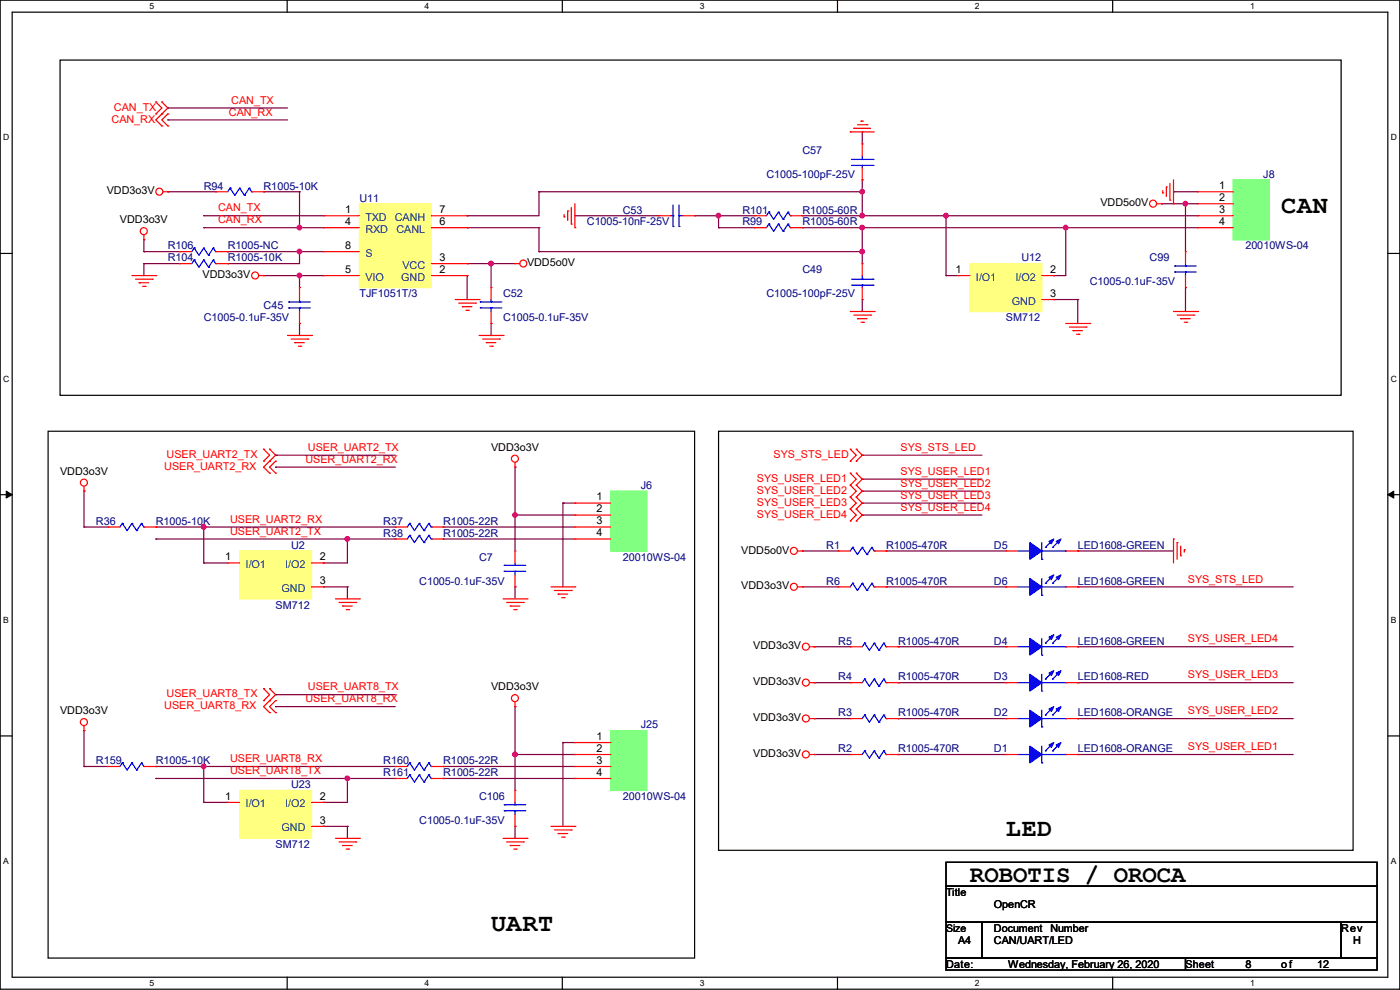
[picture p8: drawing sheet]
<svg xmlns="http://www.w3.org/2000/svg" width="297mm" height="210mm" viewBox="0 0 297 210" stroke-linecap="round" stroke-linejoin="round" font-family="sans-serif">
<path d="M0 0h297v209.8h-297zM2.6 2.6h291.8v204.7h-291.8z" fill="none" stroke="#000" stroke-width=".25"/>
<g fill="#fff">
<path d="M31.7 .3h1v2h-1z"/>
<path d="M31.7 207.6h1v1.9h-1z"/>
</g>
<path d="M60.9 0v2.6M60.9 207.3v2.5" fill="none" stroke="#000" stroke-width=".25"/>
<g fill="#fff">
<path d="M90.1 .3h1v2h-1z"/>
<path d="M90.1 207.6h1v1.9h-1z"/>
</g>
<path d="M119.3 0v2.6M119.3 207.3v2.5" fill="none" stroke="#000" stroke-width=".25"/>
<g fill="#fff">
<path d="M148.5 .3h.9v2h-.9z"/>
<path d="M148.5 207.6h.9v1.9h-.9z"/>
</g>
<path d="M177.7 0v2.6M177.7 207.3v2.5" fill="none" stroke="#000" stroke-width=".25"/>
<g fill="#fff">
<path d="M206.8 .3h1v2h-1z"/>
<path d="M206.8 207.6h1v1.9h-1z"/>
</g>
<path d="M236.1 0v2.6M236.1 207.3v2.5" fill="none" stroke="#000" stroke-width=".25"/>
<g fill="#fff">
<path d="M265.2 .3h1v2h-1z"/>
<path d="M265.2 207.6h1v1.9h-1z"/>
<path d="M.7 28.2h1.2v1.9h-1.2z"/>
<path d="M295.1 28.2h1.2v1.9h-1.2z"/>
<path d="M.7 79.3h1.2v2h-1.2z"/>
<path d="M295.1 79.3h1.2v2h-1.2z"/>
</g>
<path d="M0 53.8h2.6M294.4 53.8h2.6" fill="none" stroke="#000" stroke-width=".25"/>
<g fill="#fff">
<path d="M.7 130.5h1.2v2h-1.2z"/>
<path d="M295.1 130.5h1.1v2h-1.1z"/>
</g>
<path d="M0 104.9h2.6M294.4 104.9h2.6" fill="none" stroke="#000" stroke-width=".25"/>
<path d="M1.3 104.2l1.3 .7-1.3 .8zM294.4 104.9l1.3-.7v1.5z" fill="#000" stroke="#000" stroke-width=".21"/>
<g fill="#fff">
<path d="M.7 181.7h1.2v2h-1.2z"/>
<path d="M295.1 181.7h1.1v2h-1.1z"/>
</g>
<path d="M12.7 12.7h271.8v71.2h-271.8zM10.2 91.5h137.2v111.7h-137.2zM152.4 91.5h134.7v88.9h-134.7zM0 156.1h2.6M294.4 156.1h2.6M200.7 182.9h91.4v5.1h-91.4zM200.7 188h91.4v7.6h-91.4zM200.7 195.6h7.6v7.6h-7.6zM208.3 195.6h76.2v7.6h-76.2zM284.5 195.6h7.6v7.6h-7.6zM200.7 203.2h50.8v2.6h-50.8zM251.5 203.2h40.6v2.6h-40.6z" fill="none" stroke="#000" stroke-width=".25"/>
<g fill="none" stroke="#800040" stroke-width=".25">
<path d="M35.6 25.4h.1M35.6 22.9h.1M35.6 25.4h25.4M35.6 22.9h25.4M182.9 38.1h.1M182.9 28h.1M182.9 28v2.5M182.9 38.1v7.7M30.5 53.4h.1M30.5 50.8h.1M30.5 55.9h.1M30.5 53.4h7.6"/>
<path d="M30.5 55.9h7.6M30.5 50.8v2.6M30.5 55.9v2.6M35.6 40.7h.1M35.6 40.7h10.2M43.2 45.8h.1M43.2 48.3h.1M43.2 45.8h25.4M43.2 48.3h25.4M48.3 53.4h.1M48.3 55.9h.1M48.3 53.4h20.3"/>
<path d="M55.9 58.5h.1M55.9 40.7h.1M55.9 58.5h12.7M55.9 40.7h7.6M63.5 53.4h.1M63.5 58.5h.1M63.5 40.7h.1M63.5 48.3h.1M63.5 40.7v7.6M63.5 53.4v2.5h-15.2M63.5 58.5v2.5M99.1 58.5h.1"/>
<path d="M99.1 48.3h.1M99.1 45.8h.1M99.1 55.9h.1M99.1 58.5v5M99.1 48.3h15.2M99.1 55.9h10.2M104.2 55.9h.1M104.2 55.9v5.1M114.3 53.4h.1M114.3 40.7h.1M114.3 48.3h.1M114.3 40.7v5.1h-15.2"/>
<path d="M114.3 53.4h68.6M114.3 40.7h68.6M114.3 48.3v5.1M122 45.8h.1M122 45.8h17.7M147.4 45.8h.1M147.4 45.8h12.7M152.4 45.8h.1M152.4 48.3h.1M152.4 48.3h7.7M152.4 45.8v2.5M170.2 45.8h.1"/>
<path d="M170.2 48.3h.1M170.2 45.8h83.8M170.2 48.3h83.8M182.9 48.3h.1M182.9 40.7h.1M182.9 45.8h.1M182.9 53.4h.1M182.9 48.3v7.6M200.7 58.5h.1M200.7 45.8h.1M200.7 58.5h2.5M200.7 45.8v12.7"/>
<path d="M223.6 58.5h.1M226.1 48.3h.1M226.1 48.3v10.2h-2.5M246.4 43.2h.1M246.4 43.2h7.6M249 40.7h.1M249 40.7h5M251.5 43.2h.1M251.5 43.2v10.2M63.5 68.6h.1M63.5 68.6v2.6M104.2 68.6h.1"/>
<path d="M104.2 68.6v2.6M182.9 63.5h.1M182.9 63.5v2.6M223.6 63.5h.1M223.6 63.5h5M228.6 63.5h.1M228.6 63.5v5.1M251.5 61h.1M251.5 61v5.1M58.5 99.1h.1M58.5 96.6h.1M58.5 96.6h25.4"/>
<path d="M58.5 99.1h25.4M109.3 99.1h.1M109.3 99.1v17.8M182.9 96.6h.1M182.9 96.6h25.4M17.8 111.8h.1M17.8 104.2h.1M17.8 111.8h5.1M17.8 104.2v7.6M33.1 111.8h.1M33.1 114.3h.1M33.1 111.8h50.8"/>
<path d="M33.1 114.3h50.8M43.2 119.4h.1M43.2 111.8h.1M43.2 119.4h5.1M43.2 111.8v7.6M68.6 119.4h.1M73.7 114.3h.1M73.7 114.3v5.1h-5.1M94 111.8h.1M94 114.3h.1M94 111.8h28M94 114.3h28"/>
<path d="M109.3 109.3h.1M109.3 109.3h12.7M119.4 106.7h.1M119.4 106.7h2.6M119.4 106.7v17.8M170.2 116.9h.1M170.2 116.9h7.6M182.9 109.3h.1M182.9 101.6h.1M182.9 104.2h.1M182.9 106.7h.1M182.9 106.7h25.4"/>
<path d="M182.9 109.3h25.4M182.9 101.6h25.4M182.9 104.2h25.4M188 116.9h.1M188 116.9h25.4M228.6 116.9h.1M228.6 116.9h20.4M68.6 124.5h.1M68.6 124.5h5.1M73.7 124.5h.1M73.7 124.5v2.5M109.3 124.5h.1"/>
<path d="M109.3 124.5v2.5M170.2 124.5h.1M170.2 124.5h7.6M172.8 137.2h.1M172.8 137.2h7.6M188 124.5h.1M188 124.5h25.4M190.5 137.2h.1M190.5 137.2h22.9M228.6 124.5h.1M228.6 137.2h.1M228.6 124.5h45.8"/>
<path d="M228.6 137.2h45.8M17.8 155h.1M17.8 155v7.6M58.5 149.9h.1M58.5 147.4h.1M58.5 149.9h25.4M58.5 147.4h25.4M109.3 149.9h.1M109.3 149.9v17.8M119.4 157.5h.1M119.4 157.5v17.8M119.4 157.5h2.6"/>
<path d="M172.8 144.8h.1M172.8 152.4h.1M172.8 144.8h7.6M172.8 152.4h7.6M190.5 144.8h.1M190.5 152.4h.1M190.5 144.8h22.9M190.5 152.4h22.9M228.6 144.8h.1M228.6 152.4h.1M228.6 144.8h45.8M228.6 152.4h45.8"/>
<path d="M17.8 162.6h.1M17.8 162.6h5.1M33.1 162.6h.1M33.1 165.1h.1M33.1 165.1h50.8M33.1 162.6h50.8M43.2 170.2h.1M43.2 162.6h.1M43.2 162.6v7.6M43.2 170.2h5.1M68.6 170.2h.1M68.6 175.3h.1"/>
<path d="M68.6 175.3h5.1M73.7 165.1h.1M73.7 175.3h.1M73.7 165.1v5.1h-5.1M73.7 175.3v2.5M94 162.6h.1M94 165.1h.1M94 165.1h28M94 162.6h28M109.3 160.1h.1M109.3 175.3h.1M109.3 175.3v2.5"/>
<path d="M109.3 160.1h12.7M172.8 160.1h.1M172.8 160.1h7.6M190.5 160.1h.1M190.5 160.1h22.9M228.6 160.1h.1M228.6 160.1h45.8"/>
</g>
<g fill="#f0f" stroke="#f0f" stroke-width=".25">
<circle cx="63.5" cy="53.4" r=".49"/>
<circle cx="152.4" cy="45.7" r=".49"/>
<circle cx="182.9" cy="48.3" r=".49"/>
<circle cx="182.9" cy="53.4" r=".49"/>
<circle cx="182.9" cy="45.7" r=".49"/>
<circle cx="182.9" cy="40.7" r=".49"/>
<circle cx="63.5" cy="58.4" r=".49"/>
<circle cx="104.2" cy="55.9" r=".49"/>
<circle cx="200.7" cy="45.7" r=".49"/>
<circle cx="226.1" cy="48.3" r=".49"/>
<circle cx="109.2" cy="109.2" r=".49"/>
<circle cx="63.5" cy="48.3" r=".49"/>
<circle cx="73.7" cy="114.3" r=".49"/>
<circle cx="43.2" cy="111.8" r=".49"/>
<circle cx="251.5" cy="43.2" r=".49"/>
<circle cx="73.7" cy="165.1" r=".49"/>
<circle cx="43.2" cy="162.6" r=".49"/>
<circle cx="109.2" cy="160" r=".49"/>
</g>
<g fill="none" stroke="#f00" stroke-width=".25">
<path d="M33.1 21.6h.1M33.1 24.2h.1M33.1 21.6l1.2 1.3-1.2 1.3M34.3 24.2h.1M34.3 21.6h.1M34.3 26.7h.1M34.3 21.6l1.3 1.3-2.5 2.5 1.2 1.3M35.6 26.7h.1M35.6 24.2h.1M35.6 24.2l-1.3 1.2 1.3 1.3M180.4 28h.1M180.4 28h5.1"/>
<path d="M181.1 27.2h.1M181.1 27.2h3.6M181.9 26.5h2M182.7 25.7h.1M182.7 25.7h.5M182.9 38.1h.1M182.9 30.5h.1M182.9 30.5v2.6M182.9 35.6v2.5M183.9 26.5h.1M247.4 39.7h.1M247.4 39.7v2"/>
<path d="M248.2 38.9v3.6M249 38.1v5.1M28 58.5h5.1M28.7 59.2h3.6M29.5 60h.1M29.5 60h2M30.5 50.8h.1M30.5 49.8v1M32.3 59.2h.1M33.1 58.5h.1M34.6 40.7h1M35.6 40.7h.1"/>
<path d="M38.1 53.4h.1M38.1 55.9h.1M38.1 55.9h2.6M38.1 53.4h2.6M45.8 40.7h.1M45.8 55.9h2.5M45.8 40.7h2.5M45.8 53.4h2.5M48.3 53.4h.1M48.3 55.9h.1M53.4 40.7h2.5M54.9 58.5h1"/>
<path d="M55.9 58.5h.1M55.9 40.7h.1M68.6 48.3h.1M68.6 45.8h.1M68.6 53.4h.1M68.6 58.5h.1M68.6 58.5h7.6M68.6 53.4h7.6M68.6 45.8h7.6M68.6 48.3h7.6M91.5 58.5h7.6M91.5 55.9h7.6"/>
<path d="M91.5 45.8h7.6M91.5 48.3h7.6M99.1 45.8h.1M99.1 55.9h.1M99.1 58.5h.1M99.1 48.3h.1M109.3 55.9h.1M109.3 55.9h1M119.7 46h.1M119.7 45.5v.5M120.4 44.7h.1M120.4 44.7v2.1"/>
<path d="M121.2 47.5h.1M121.2 44v3.5M122 48.3h.1M122 43.2v5.1M139.7 45.8h.1M139.7 45.8h2.6M144.8 45.8h2.6M147.4 45.8h.1M160.1 48.3h.1M160.1 45.8h.1M160.1 45.8h2.5M160.1 48.3h2.5"/>
<path d="M167.7 45.8h2.5M167.7 48.3h2.5M170.2 48.3h.1M170.2 45.8h.1M182.9 55.9h.1M182.9 55.9v2.6M203.2 58.5h.1M203.2 58.5h2.6M221 58.5h2.6M223.6 58.5h.1M245.4 43.2h1M246.4 43.2h.1"/>
<path d="M246.7 40.9h.1M246.7 40.4v.5M248.2 42.5h.1M249 43.2h.1M251.5 53.4h.1M251.5 53.4v2.5M251.5 58.5v2.5M254 40.7h.1M254 43.2h.1M254 45.8h.1M254 48.3h.1M254 40.7h7.7"/>
<path d="M254 43.2h7.7M254 45.8h7.7M254 48.3h7.7M30.3 60.7h.5M30.8 60.7h.1M61 71.2h5.1M61.8 71.9h3.5M62.5 72.7h.1M62.5 72.7h2.1M63.3 73.4h.5M63.5 61h.1M63.5 68.6h.1"/>
<path d="M63.5 61v2.5M63.5 66.1v2.5M63.8 73.4h.1M65.3 71.9h.1M66.1 71.2h.1M96.6 63.5h5M97.3 64.3h3.6M98.1 65.1h.1M98.1 65.1h2M98.8 65.8h.6M99.4 65.8h.1M100.9 64.3h.1"/>
<path d="M101.6 63.5h.1M101.6 71.2h5.1M102.4 71.9h3.6M103.2 72.7h.1M103.2 72.7h2M103.9 73.4h.5M104.2 61h.1M104.2 68.6h.1M104.2 61v2.5M104.2 66.1v2.5M104.4 73.4h.1M106 71.9h.1"/>
<path d="M106.7 71.2h.1M180.4 66.1h5.1M181.1 66.8h3.6M181.9 67.6h.1M181.9 67.6h2M182.7 68.4h.5M182.9 63.5h.1M182.9 61v2.5M183.2 68.4h.1M184.7 66.8h.1M185.5 66.1h.1M221 63.5h2.6"/>
<path d="M223.6 63.5h.1M226.1 68.6h5.1M226.9 69.4h3.5M227.6 70.1h.1M227.6 70.1h2.1M228.4 70.9h.5M228.9 70.9h.1M230.4 69.4h.1M231.2 68.6h.1M249 66.1h5M249.7 66.8h3.6M250.5 67.6h.1"/>
<path d="M250.5 67.6h2M251.2 68.4h.6M251.5 61h.1M251.8 68.4h.1M253.3 66.8h.1M254 66.1h.1M55.9 95.3h.1M55.9 97.8h.1M55.9 95.3l1.3 1.3-1.3 1.2M57.2 97.8h.1M57.2 95.3h.1M57.2 95.3l1.3 1.3-2.6 2.5 1.3 1.3"/>
<path d="M58.5 97.8h.1M58.5 97.8l-1.3 1.3 1.3 1.3M109.3 99.1h.1M109.3 98.1v1M180.4 95.3h.1M180.4 97.8h.1M180.4 95.3l1.3 1.3-1.3 1.2M181.7 97.8h.1M181.7 95.3h.1M181.7 95.3l1.2 1.3-1.2 1.2M17.8 104.2h.1M17.8 103.2v1"/>
<path d="M22.9 111.8h.1M22.9 111.8h2.5M30.5 111.8h2.6M33.1 111.8h.1M48.3 119.4h.1M48.3 119.4h2.5M57.2 100.4h.1M58.5 100.4h.1M66.1 119.4h2.5M68.6 119.4h.1M83.9 111.8h.1M83.9 114.3h.1"/>
<path d="M83.9 111.8h2.5M83.9 114.3h2.5M91.5 111.8h2.5M91.5 114.3h2.5M94 111.8h.1M94 114.3h.1M109.3 116.9h.1M109.3 116.9v2.5M122 106.7h.1M122 109.3h.1M122 111.8h.1M122 114.3h.1"/>
<path d="M122 106.7h7.6M122 109.3h7.6M122 111.8h7.6M122 114.3h7.6M169.2 116.9h1M170.2 116.9h.1M177.8 116.9h.1M177.8 116.9h2.6M180.4 108h.1M180.4 110.5h.1M180.4 100.4h.1M180.4 102.9h.1"/>
<path d="M180.4 105.5h.1M180.4 108l1.3 1.3-1.3 1.2M180.4 100.4l1.3 1.2-1.3 1.3M180.4 102.9l1.3 1.3-1.3 1.3M180.4 105.5l1.3 1.2-1.3 1.3M181.7 110.5h.1M181.7 108h.1M181.7 102.9h.1M181.7 100.4h.1M181.7 105.5h.1M181.7 108l1.2 1.3-1.2 1.2M181.7 100.4l1.2 1.2-1.2 1.3"/>
<path d="M181.7 102.9l1.2 1.3-1.2 1.3M181.7 105.5l1.2 1.2-1.2 1.3M185.5 116.9h2.5M188 116.9h.1M213.4 116.9h.1M213.4 116.9h2.5M226.1 116.9h2.5M228.6 116.9h.1M249 114.3h.1M249 114.3v5.1M249.7 115.1h.1M249.7 115.1v3.6"/>
<path d="M250.5 117.9h.1M250.5 115.9v2M251.2 116.6h.1M251.2 116.6v.5M66.1 124.5h2.5M68.6 124.5h.1M71.2 127h5M71.9 127.8h3.6M72.7 128.6h.1M72.7 128.6h2M73.4 129.3h.6M74 129.3h.1"/>
<path d="M75.5 127.8h.1M76.2 127h.1M106.7 127h5.1M107.5 127.8h3.5M108.2 128.6h.1M108.2 128.6h2.1M109 129.3h.5M109.3 124.5h.1M109.3 122v2.5M109.5 129.3h.1M111 127.8h.1M111.8 127h.1"/>
<path d="M116.9 124.5h5.1M117.6 125.3h3.6M118.4 126h.1M118.4 126h2M119.2 126.8h.5M119.7 126.8h.1M121.2 125.3h.1M122 124.5h.1M169.2 124.5h1M170.2 124.5h.1M171.7 137.2h1.1M172.8 137.2h.1"/>
<path d="M177.8 124.5h.1M177.8 124.5h2.6M180.4 137.2h.1M180.4 137.2h2.5M185.5 124.5h2.5M188 124.5h.1M188 137.2h2.5M190.5 137.2h.1M213.4 124.5h.1M213.4 137.2h.1M213.4 124.5h2.5M213.4 137.2h2.5"/>
<path d="M226.1 124.5h2.5M226.1 137.2h2.5M228.6 124.5h.1M228.6 137.2h.1M17.8 155h.1M17.8 154v1M55.9 146.1h.1M55.9 148.6h.1M55.9 146.1l1.3 1.3-1.3 1.2M57.2 151.2h.1M57.2 148.6h.1M57.2 146.1h.1"/>
<path d="M57.2 146.1l1.3 1.3-2.6 2.5 1.3 1.3M58.5 151.2h.1M58.5 148.6h.1M58.5 148.6l-1.3 1.3 1.3 1.3M109.3 149.9h.1M109.3 148.9v1M122 157.5h.1M122 157.5h7.6M171.7 144.8h1.1M171.7 152.4h1.1M172.8 144.8h.1M172.8 152.4h.1"/>
<path d="M180.4 152.4h.1M180.4 144.8h.1M180.4 144.8h2.5M180.4 152.4h2.5M188 144.8h2.5M188 152.4h2.5M190.5 152.4h.1M190.5 144.8h.1M213.4 144.8h.1M213.4 152.4h.1M213.4 144.8h2.5M213.4 152.4h2.5"/>
<path d="M226.1 144.8h2.5M226.1 152.4h2.5M228.6 144.8h.1M228.6 152.4h.1M22.9 162.6h.1M22.9 162.6h2.5M30.5 162.6h2.6M33.1 162.6h.1M48.3 170.2h.1M48.3 170.2h2.5M66.1 175.3h2.5M66.1 170.2h2.5"/>
<path d="M68.6 170.2h.1M68.6 175.3h.1M71.2 177.8h5M71.9 178.6h3.6M72.7 179.4h.1M72.7 179.4h2M75.5 178.6h.1M76.2 177.8h.1M83.9 162.6h.1M83.9 165.1h.1M83.9 162.6h2.5M83.9 165.1h2.5"/>
<path d="M91.5 162.6h2.5M91.5 165.1h2.5M94 162.6h.1M94 165.1h.1M106.7 177.8h5.1M107.5 178.6h3.5M108.2 179.4h.1M108.2 179.4h2.1M109.3 167.7h.1M109.3 175.3h.1M109.3 167.7v2.5M109.3 172.8v2.5"/>
<path d="M111 178.6h.1M111.8 177.8h.1M116.9 175.3h5.1M117.6 176.1h3.6M118.4 176.8h.1M118.4 176.8h2M119.2 177.6h.5M119.7 177.6h.1M121.2 176.1h.1M122 175.3h.1M122 160.1h.1M122 162.6h.1"/>
<path d="M122 165.1h.1M122 160.1h7.6M122 162.6h7.6M122 165.1h7.6M171.7 160.1h1.1M172.8 160.1h.1M180.4 160.1h.1M180.4 160.1h2.5M188 160.1h2.5M190.5 160.1h.1M213.4 160.1h.1M213.4 160.1h2.5"/>
<path d="M226.1 160.1h2.5M228.6 160.1h.1M73.4 180.1h.6M74 180.1h.1M109 180.1h.5M109.5 180.1h.1"/>
<circle cx="30.5" cy="49" r=".74"/>
<circle cx="33.8" cy="40.7" r=".74"/>
<circle cx="54.1" cy="58.4" r=".74"/>
<circle cx="111" cy="55.9" r=".74"/>
<circle cx="244.6" cy="43.2" r=".74"/>
<circle cx="109.2" cy="97.3" r=".74"/>
<circle cx="17.8" cy="102.4" r=".74"/>
<circle cx="168.4" cy="116.9" r=".74"/>
<circle cx="168.4" cy="124.5" r=".74"/>
<circle cx="171" cy="137.2" r=".74"/>
<circle cx="17.8" cy="153.2" r=".74"/>
<circle cx="109.2" cy="148.1" r=".74"/>
<circle cx="171" cy="144.8" r=".74"/>
<circle cx="171" cy="152.4" r=".74"/>
<circle cx="171" cy="160" r=".74"/>
</g>
<g fill="none" stroke="#00f" stroke-width=".25">
<path d="M48.8 39.9h.1M48.8 39.9l-.5 .8M48.8 39.9l1 1.5 1-1.5M50.8 39.9h.1M50.8 39.9l1.1 1.5M52.9 39.9h.1M52.9 39.9l-1 1.5M52.9 39.9l.5 .8M180.6 33.8h4.6M180.6 35.1h4.6M182.9 35.1h.1M182.9 33.8h.1"/>
<path d="M182.9 33.1v.7M182.9 35.1v.5M185.2 33.8h.1M185.2 35.1h.1M41.2 52.6h.1M41.2 55.2h.1M41.2 52.6l-.5 .8M41.2 52.6l1 1.5 1-1.5M41.2 55.2l-.5 .7M41.2 55.2l1 1.5 1-1.5M43.2 52.6h.1M43.2 55.2h.1"/>
<path d="M43.2 52.6l1 1.5M43.2 55.2l1 1.5M44.2 54.1h.1M44.2 56.7h.1M45.3 52.6h.1M45.3 55.2h.1M45.3 52.6l-1.1 1.5M45.3 52.6l.5 .8M45.3 55.2l-1.1 1.5M45.3 55.2l.5 .7M45.8 53.4h.1M45.8 55.9h.1"/>
<path d="M51.9 41.4h.1M53.4 40.7h.1M142.3 45.8h.5M142.8 45.8h.1M142.8 48h.1M142.8 43.5v4.5M144.1 48h.1M144.1 45.8h.1M144.1 45.8h.7M144.1 43.5v4.5M163.1 47.5h.1M163.1 45h.1"/>
<path d="M163.1 47.5l-.5 .8M163.1 47.5l1 1.6 1-1.6M163.1 45l-.5 .8M163.1 45l1 1.5 1-1.5M165.1 47.5h.1M165.1 45h.1M165.1 47.5l1.1 1.6M165.1 45l1.1 1.5M166.2 49.1h.1M166.2 46.5h.1M167.2 47.5h.1M167.2 45h.1"/>
<path d="M167.2 47.5l-1 1.6M167.2 47.5l.5 .8M167.2 45l-1 1.5M167.2 45l.5 .8M167.7 48.3h.1M167.7 45.8h.1M180.6 59.2h4.6M182.9 59.2h.1M182.9 58.5v.7M185.2 59.2h.1M249.2 57.7h.1M249.2 56.4h.1"/>
<path d="M249.2 57.7h4.6M249.2 56.4h4.6M251.5 56.4h.1M251.5 57.7h.1M251.5 55.9v.5M251.5 57.7v.8M61.3 65.3h.1M61.3 64.1h.1M61.3 65.3h4.5M61.3 64.1h4.5M63.5 64.1h.1M63.5 65.3h.1"/>
<path d="M63.5 63.5v.6M63.5 65.3v.8M101.9 65.3h.1M101.9 64.1h.1M101.9 65.3h4.6M101.9 64.1h4.6M104.2 64.1h.1M104.2 65.3h.1M104.2 63.5v.6M104.2 65.3v.8M180.6 60.5h4.6M182.9 60.5h.1"/>
<path d="M182.9 60.5v.5M185.2 60.5h.1M26 111h.1M26 111l-.6 .8M26 111l1 1.6 1-1.6M28 111h.1M28 111l1 1.6M29 112.6h.1M30 111h.1M30 111l-1 1.6M30 111l.5 .8M30.5 111.8h.1"/>
<path d="M86.9 111h.1M86.9 113.6h.1M86.9 111l-.5 .8M86.9 111l1 1.6 1-1.6M86.9 113.6l-.5 .7M86.9 113.6l1 1.5 1-1.5M88.9 111h.1M88.9 113.6h.1M88.9 111l1.1 1.6M88.9 113.6l1.1 1.5M90 112.6h.1M90 115.1h.1"/>
<path d="M91 111h.1M91 113.6h.1M91 111l-1 1.6M91 111l.5 .8M91 113.6l-1 1.5M91 113.6l.5 .7M91.5 111.8h.1M91.5 114.3h.1M107 119.9h.1M107 119.9h4.5M109.3 119.9h.1M109.3 119.4v.5"/>
<path d="M180.9 116.1h.1M180.9 116.1l-.5 .8M180.9 116.1l1 1.5 1-1.5M182.9 116.1h.1M182.9 116.1l1 1.5M183.9 117.6h.1M185 116.1h.1M185 116.1l-1.1 1.5M185 116.1l.5 .8M185.5 116.9h.1M215.9 116.9h2.6M218.5 116.9h.1"/>
<path d="M221 118.7h.1M221 115.1v3.6M221 116.9h5.1M221.8 116.1h.1M223.3 116.1h.1M223.3 114.6l-1.5 1.5M224.8 114.6l-1.5 1.5M226.1 116.9h.1M107 121.2h.1M107 121.2h4.5M109.3 121.2h.1M109.3 121.2v.8"/>
<path d="M180.9 123.7h.1M180.9 123.7l-.5 .8M180.9 123.7l1 1.6 1-1.6M182.9 123.7h.1M182.9 123.7l1 1.6M183.4 136.4h.1M183.4 136.4l-.5 .8M183.4 136.4l1 1.6 1.1-1.6M183.9 125.3h.1M185 123.7h.1M185 123.7l-1.1 1.6M185 123.7l.5 .8"/>
<path d="M185.5 124.5h.1M185.5 136.4h.1M185.5 136.4l1 1.6M186.5 138h.1M187.5 136.4h.1M187.5 136.4l-1 1.6M187.5 136.4l.5 .8M188 137.2h.1M215.9 124.5h2.6M215.9 137.2h2.6M218.5 124.5h.1M218.5 137.2h.1"/>
<path d="M221 126.3h.1M221 139h.1M221 122.7v3.6M221 135.4v3.6M221 124.5h5.1M221 137.2h5.1M221.8 123.7h.1M221.8 136.4h.1M223.3 123.7h.1M223.3 136.4h.1M223.3 122.2l-1.5 1.5M223.3 134.9l-1.5 1.5"/>
<path d="M224.8 122.2l-1.5 1.5M224.8 134.9l-1.5 1.5M226.1 124.5h.1M226.1 137.2h.1M183.4 151.7h.1M183.4 159.3h.1M183.4 144.1h.1M183.4 151.7l-.5 .7M183.4 151.7l1 1.5 1.1-1.5M183.4 159.3l-.5 .8M183.4 159.3l1 1.5 1.1-1.5M183.4 144.1l-.5 .7"/>
<path d="M183.4 144.1l1 1.5 1.1-1.5M185.5 151.7h.1M185.5 159.3h.1M185.5 144.1h.1M185.5 151.7l1 1.5M185.5 159.3l1 1.5M185.5 144.1l1 1.5M186.5 153.2h.1M186.5 145.6h.1M187.5 151.7h.1M187.5 159.3h.1M187.5 144.1h.1"/>
<path d="M187.5 151.7l-1 1.5M187.5 151.7l.5 .7M187.5 159.3l-1 1.5M187.5 159.3l.5 .8M187.5 144.1l-1 1.5M187.5 144.1l.5 .7M188 152.4h.1M188 144.8h.1M215.9 144.8h2.6M215.9 152.4h2.6M218.5 144.8h.1M218.5 152.4h.1"/>
<path d="M221 146.6h.1M221 154.2h.1M221 143v3.6M221 150.7v3.5M221 158.3v3.5M221 144.8h5.1M221 152.4h5.1M221.8 159.3h.1M221.8 144.1h.1M221.8 151.7h.1M223.3 159.3h.1M223.3 144.1h.1"/>
<path d="M223.3 151.7h.1M223.3 157.8l-1.5 1.5M223.3 142.5l-1.5 1.6M223.3 150.2l-1.5 1.5M224.8 157.8l-1.5 1.5M224.8 142.5l-1.5 1.6M224.8 150.2l-1.5 1.5M226.1 144.8h.1M226.1 152.4h.1M26 161.8h.1M26 161.8l-.6 .8M26 161.8l1 1.6 1-1.6"/>
<path d="M28 161.8h.1M28 161.8l1 1.6M29 163.4h.1M30 161.8h.1M30 161.8l-1 1.6M30 161.8l.5 .8M30.5 162.6h.1M86.9 161.8h.1M86.9 164.4h.1M86.9 161.8l-.5 .8M86.9 161.8l1 1.6 1-1.6M86.9 164.4l-.5 .7"/>
<path d="M86.9 164.4l1 1.5 1-1.5M88.9 161.8h.1M88.9 164.4h.1M88.9 161.8l1.1 1.6M88.9 164.4l1.1 1.5M90 163.4h.1M90 165.9h.1M91 161.8h.1M91 164.4h.1M91 161.8l-1 1.6M91 161.8l.5 .8M91 164.4l-1 1.5"/>
<path d="M91 164.4l.5 .7M91.5 162.6h.1M91.5 165.1h.1M107 172h.1M107 170.7h.1M107 172h4.5M107 170.7h4.5M109.3 170.7h.1M109.3 172h.1M109.3 170.2v.5M109.3 172v.8M186.5 160.8h.1"/>
<path d="M188 160.1h.1M215.9 160.1h2.6M218.5 160.1h.1M221 161.8h.1M221 160.1h5.1M226.1 160.1h.1"/>
</g>
<g fill="#00f" stroke="#00f" stroke-width=".25">
<path d="M218.5 115.1l2.5 1.8-2.5 1.8z" fill-rule="evenodd"/>
<path d="M224.1 114.9l1-.6-.5 1.1z" fill-rule="evenodd"/>
<path d="M222.5 114.9l1.1-.6-.5 1.1z" fill-rule="evenodd"/>
<path d="M218.5 158.3l2.5 1.8-2.5 1.7z" fill-rule="evenodd"/>
<path d="M224.1 158l1-.5-.5 1z" fill-rule="evenodd"/>
<path d="M222.5 158l1.1-.5-.5 1z" fill-rule="evenodd"/>
<path d="M218.5 143l2.5 1.8-2.5 1.8z" fill-rule="evenodd"/>
<path d="M224.1 142.8l1-.5-.5 1z" fill-rule="evenodd"/>
<path d="M222.5 142.8l1.1-.5-.5 1z" fill-rule="evenodd"/>
<path d="M218.5 122.7l2.5 1.8-2.5 1.8z" fill-rule="evenodd"/>
<path d="M224.1 122.5l1-.5-.5 1z" fill-rule="evenodd"/>
<path d="M222.5 122.5l1.1-.5-.5 1z" fill-rule="evenodd"/>
<path d="M218.5 135.4l2.5 1.8-2.5 1.8z" fill-rule="evenodd"/>
<path d="M224.1 135.2l1-.5-.5 1z" fill-rule="evenodd"/>
<path d="M222.5 135.2l1.1-.5-.5 1z" fill-rule="evenodd"/>
<path d="M218.5 150.7l2.5 1.7-2.5 1.8z" fill-rule="evenodd"/>
<path d="M224.1 150.4l1-.5-.5 1z" fill-rule="evenodd"/>
<path d="M222.5 150.4l1.1-.5-.5 1z" fill-rule="evenodd"/>
</g>
<path d="M76.2 43.2h15.3v17.8h-15.3zM205.8 55.9h15.2v10.2h-15.2zM50.8 116.9h15.3v10.1h-15.3zM50.8 167.7h15.3v10.1h-15.3z" fill="none" stroke="#ffff80" stroke-width=".25"/>
<g fill="#ffff80" stroke="#ffff80" stroke-width=".25">
<path d="M76.2 43.2h15.3v17.8h-15.3z" fill-rule="evenodd"/>
<path d="M50.8 116.9h15.3v10.1h-15.3z" fill-rule="evenodd"/>
<path d="M205.8 55.9h15.2v10.2h-15.2z" fill-rule="evenodd"/>
<path d="M50.8 167.7h15.3v10.1h-15.3z" fill-rule="evenodd"/>
</g>
<path d="M261.7 38.1h7.6v12.7h-7.6zM129.6 104.2h7.6v12.7h-7.6zM129.6 155h7.6v12.7h-7.6z" fill="none" stroke="#80ff80" stroke-width=".25"/>
<g fill="#80ff80" stroke="#80ff80" stroke-width=".25">
<path d="M129.6 155h7.6v12.7h-7.6z" fill-rule="evenodd"/>
<path d="M261.7 38.1h7.6v12.7h-7.6z" fill-rule="evenodd"/>
<path d="M129.6 104.2h7.6v12.7h-7.6z" fill-rule="evenodd"/>
</g>
<g font-size="5.3">
<text x="271.8" y="45.2">CAN</text>
<text x="213.4" y="177.2">LED</text>
<text x="104.2" y="197.6">UART</text>
</g>
<text font-size="5.1" x="205.8" y="187.2">ROBOTIS / OROCA</text>
<g font-size="2.3" fill="#f00">
<text x="24.2" y="23.5">CAN_TX</text>
<text x="49.1" y="22">CAN_TX</text>
<text x="23.7" y="26">CAN_RX</text>
<text x="48.6" y="24.5">CAN_RX</text>
<text x="46.3" y="44.8">CAN_TX</text>
<text x="46.3" y="47.4">CAN_RX</text>
<text x="65.3" y="95.6">USER_UART2_TX</text>
<text x="191.1" y="95.6">SYS_STS_LED</text>
<text x="34.8" y="99.7">USER_UART2_RX</text>
<text x="35.3" y="97.1">USER_UART2_TX</text>
<text x="64.8" y="98.2">USER_UART2_RX</text>
<text x="164.1" y="97.1">SYS_STS_LED</text>
<text x="191.1" y="100.7">SYS_USER_LED1</text>
<text x="160.6" y="102.2">SYS_USER_LED1</text>
<text x="160.6" y="104.7">SYS_USER_LED2</text>
<text x="160.6" y="107.3">SYS_USER_LED3</text>
<text x="191.1" y="103.3">SYS_USER_LED2</text>
<text x="191.1" y="105.8">SYS_USER_LED3</text>
<text x="48.8" y="113.4">USER_UART2_TX</text>
<text x="48.8" y="110.9">USER_UART2_RX</text>
<text x="160.6" y="109.8">SYS_USER_LED4</text>
<text x="191.1" y="108.3">SYS_USER_LED4</text>
<text x="252" y="123.6">SYS_STS_LED</text>
<text x="252" y="136.3">SYS_USER_LED4</text>
<text x="252" y="143.9">SYS_USER_LED3</text>
<text x="35.3" y="147.9">USER_UART8_TX</text>
<text x="64.8" y="149">USER_UART8_RX</text>
<text x="65.3" y="146.4">USER_UART8_TX</text>
<text x="34.8" y="150.5">USER_UART8_RX</text>
<text x="252" y="151.5">SYS_USER_LED2</text>
<text x="48.8" y="161.7">USER_UART8_RX</text>
<text x="252" y="159.1">SYS_USER_LED1</text>
<text x="48.8" y="164.2">USER_UART8_TX</text>
</g>
<g font-size="2.3" fill="#000080">
<text x="170.2" y="32.6">C57</text>
<text x="43.2" y="40.2">R94</text>
<text x="55.9" y="40.2">R1005-10K</text>
<text x="162.6" y="37.7">C1005-100pF-25V</text>
<text x="268" y="37.7">J8</text>
<text x="76.2" y="42.8">U11</text>
<text x="124.5" y="47.8">C1005-10nF-25V</text>
<text x="132.1" y="45.3">C53</text>
<text x="157.5" y="47.8">R99</text>
<text x="157.5" y="45.3">R101</text>
<text x="170.2" y="47.8">R1005-60R</text>
<text x="170.2" y="45.3">R1005-60R</text>
<text x="35.6" y="52.9">R106</text>
<text x="48.3" y="52.9">R1005-NC</text>
<text x="264.2" y="52.9">20010WS-04</text>
<text x="35.6" y="55.5">R104</text>
<text x="48.3" y="55.5">R1005-10K</text>
<text x="170.2" y="58">C49</text>
<text x="216.7" y="55.5">U12</text>
<text x="243.9" y="55.5">C99</text>
<text x="55.9" y="65.6">C45</text>
<text x="76.2" y="63.1">TJF1051T/3</text>
<text x="106.7" y="63.1">C52</text>
<text x="162.6" y="63.1">C1005-100pF-25V</text>
<text x="231.2" y="60.5">C1005-0.1uF-35V</text>
<text x="43.2" y="68.2">C1005-0.1uF-35V</text>
<text x="106.7" y="68.2">C1005-0.1uF-35V</text>
<text x="213.4" y="68.2">SM712</text>
<text x="135.9" y="103.7">J6</text>
<text x="20.4" y="111.3">R36</text>
<text x="33.1" y="111.3">R1005-10K</text>
<text x="81.3" y="111.3">R37</text>
<text x="81.3" y="113.9">R38</text>
<text x="94" y="111.3">R1005-22R</text>
<text x="94" y="113.9">R1005-22R</text>
<text x="61.8" y="116.4">U2</text>
<text x="101.6" y="119">C7</text>
<text x="132.1" y="119">20010WS-04</text>
<text x="175.3" y="116.4">R1</text>
<text x="188" y="116.4">R1005-470R</text>
<text x="210.9" y="116.4">D5</text>
<text x="228.6" y="116.4">LED1608-GREEN</text>
<text x="88.9" y="124">C1005-0.1uF-35V</text>
<text x="175.3" y="124">R6</text>
<text x="188" y="124">R1005-470R</text>
<text x="210.9" y="124">D6</text>
<text x="228.6" y="124">LED1608-GREEN</text>
<text x="58.5" y="129.1">SM712</text>
<text x="177.8" y="136.7">R5</text>
<text x="190.6" y="136.7">R1005-470R</text>
<text x="210.9" y="136.7">D4</text>
<text x="228.6" y="136.7">LED1608-GREEN</text>
<text x="177.8" y="144.4">R4</text>
<text x="190.6" y="144.4">R1005-470R</text>
<text x="210.9" y="144.4">D3</text>
<text x="228.6" y="144.4">LED1608-RED</text>
<text x="135.9" y="154.5">J25</text>
<text x="177.8" y="152">R3</text>
<text x="190.6" y="152">R1005-470R</text>
<text x="210.9" y="152">D2</text>
<text x="228.6" y="152">LED1608-ORANGE</text>
<text x="177.8" y="159.6">R2</text>
<text x="190.6" y="159.6">R1005-470R</text>
<text x="210.9" y="159.6">D1</text>
<text x="228.6" y="159.6">LED1608-ORANGE</text>
<text x="20.4" y="162.1">R159</text>
<text x="33.1" y="162.1">R1005-10K</text>
<text x="61.8" y="167.2">U23</text>
<text x="81.3" y="162.1">R160</text>
<text x="81.3" y="164.7">R161</text>
<text x="94" y="162.1">R1005-22R</text>
<text x="94" y="164.7">R1005-22R</text>
<text x="101.6" y="169.8">C106</text>
<text x="132.1" y="169.8">20010WS-04</text>
<text x="58.5" y="179.9">SM712</text>
<text x="88.9" y="174.8">C1005-0.1uF-35V</text>
</g>
<g font-size="2.3">
<text x="22.6" y="41.2">VDD3o3V</text>
<text x="258.6" y="40.1">1</text>
<text x="25.4" y="47.3">VDD3o3V</text>
<text x="73.2" y="47.8">4</text>
<text x="73.2" y="45.2">1</text>
<text x="93.3" y="45.2">7</text>
<text x="93.3" y="47.8">6</text>
<text x="233.5" y="43.8">VDD5o0V</text>
<text x="258.6" y="42.7">2</text>
<text x="258.6" y="45.2">3</text>
<text x="258.6" y="47.8">4</text>
<text x="73.2" y="52.8">8</text>
<text x="43" y="59">VDD3o3V</text>
<text x="73.2" y="57.9">5</text>
<text x="93.3" y="55.4">3</text>
<text x="93.3" y="57.9">2</text>
<text x="111.8" y="56.5">VDD5o0V</text>
<text x="202.7" y="57.9">1</text>
<text x="222.8" y="57.9">2</text>
<text x="222.8" y="63">3</text>
<text x="104.2" y="95.6">VDD3o3V</text>
<text x="12.7" y="100.7">VDD3o3V</text>
<text x="126.5" y="106.2">1</text>
<text x="126.5" y="108.7">2</text>
<text x="126.5" y="111.3">3</text>
<text x="126.5" y="113.8">4</text>
<text x="47.8" y="118.9">1</text>
<text x="67.9" y="118.9">2</text>
<text x="157.3" y="117.4">VDD5o0V</text>
<text x="67.9" y="124">3</text>
<text x="157.3" y="125.1">VDD3o3V</text>
<text x="159.8" y="137.8">VDD3o3V</text>
<text x="104.2" y="146.4">VDD3o3V</text>
<text x="159.8" y="145.4">VDD3o3V</text>
<text x="12.7" y="151.5">VDD3o3V</text>
<text x="159.8" y="153">VDD3o3V</text>
<text x="126.5" y="157">1</text>
<text x="126.5" y="159.5">2</text>
<text x="159.8" y="160.6">VDD3o3V</text>
<text x="126.5" y="162.1">3</text>
<text x="126.5" y="164.6">4</text>
<text x="47.8" y="169.7">1</text>
<text x="67.9" y="169.7">2</text>
<text x="67.9" y="174.8">3</text>
<text x="200.7" y="190.1">Title</text>
<text x="210.9" y="197.7">Document</text>
<text x="210.9" y="192.6">OpenCR</text>
<text x="222.8" y="197.7">Number</text>
<text x="284.5" y="197.7">Rev</text>
<text x="203.2" y="200.2">A4</text>
<text x="210.9" y="200.2">CAN/UART/LED</text>
<text x="287.1" y="200.2">H</text>
<text x="200.7" y="205.3">Date:</text>
<text x="213.9" y="205.3">Wednesday, February 26, 2020</text>
<text x="251.5" y="205.3">Sheet</text>
<text x="264.2" y="205.3">8</text>
<text x="271.8" y="205.3">of</text>
<text x="279.4" y="205.3">12</text>
</g>
<g font-size="2.3" fill="#004080">
<text x="77.5" y="46.8">TXD</text>
<text x="83.7" y="46.8">CANH</text>
<text x="77.5" y="49.4">RXD</text>
<text x="84.1" y="49.4">CANL</text>
<text x="77.5" y="54.4">S</text>
<text x="77.5" y="59.5">VIO</text>
<text x="85.1" y="59.5">GND</text>
<text x="85.4" y="57">VCC</text>
<text x="207.1" y="59.5">I/O1</text>
<text x="215.4" y="59.5">I/O2</text>
<text x="214.7" y="64.6">GND</text>
<text x="52.1" y="120.5">I/O1</text>
<text x="59.7" y="125.6">GND</text>
<text x="60.5" y="120.5">I/O2</text>
<text x="52.1" y="171.3">I/O1</text>
<text x="60.5" y="171.3">I/O2</text>
<text x="59.7" y="176.4">GND</text>
</g>
<text font-size="2.2" x="200.7" y="197.7">Size</text>
<g font-size="1.8">
<text x="31.7" y="1.9">5</text>
<text x="90.1" y="1.9">4</text>
<text x="148.5" y="1.9">3</text>
<text x="206.8" y="1.9">2</text>
<text x="265.2" y="1.9">1</text>
<text x=".7" y="29.8">D</text>
<text x="295.1" y="29.8">D</text>
<text x=".7" y="80.9">C</text>
<text x="295.1" y="80.9">C</text>
<text x=".7" y="132.1">B</text>
<text x="295.1" y="132.1">B</text>
<text x=".7" y="183.3">A</text>
<text x="295.1" y="183.3">A</text>
<text x="31.7" y="209.2">5</text>
<text x="90.1" y="209.2">4</text>
<text x="148.5" y="209.2">3</text>
<text x="206.8" y="209.2">2</text>
<text x="265.2" y="209.2">1</text>
</g>
</svg>
